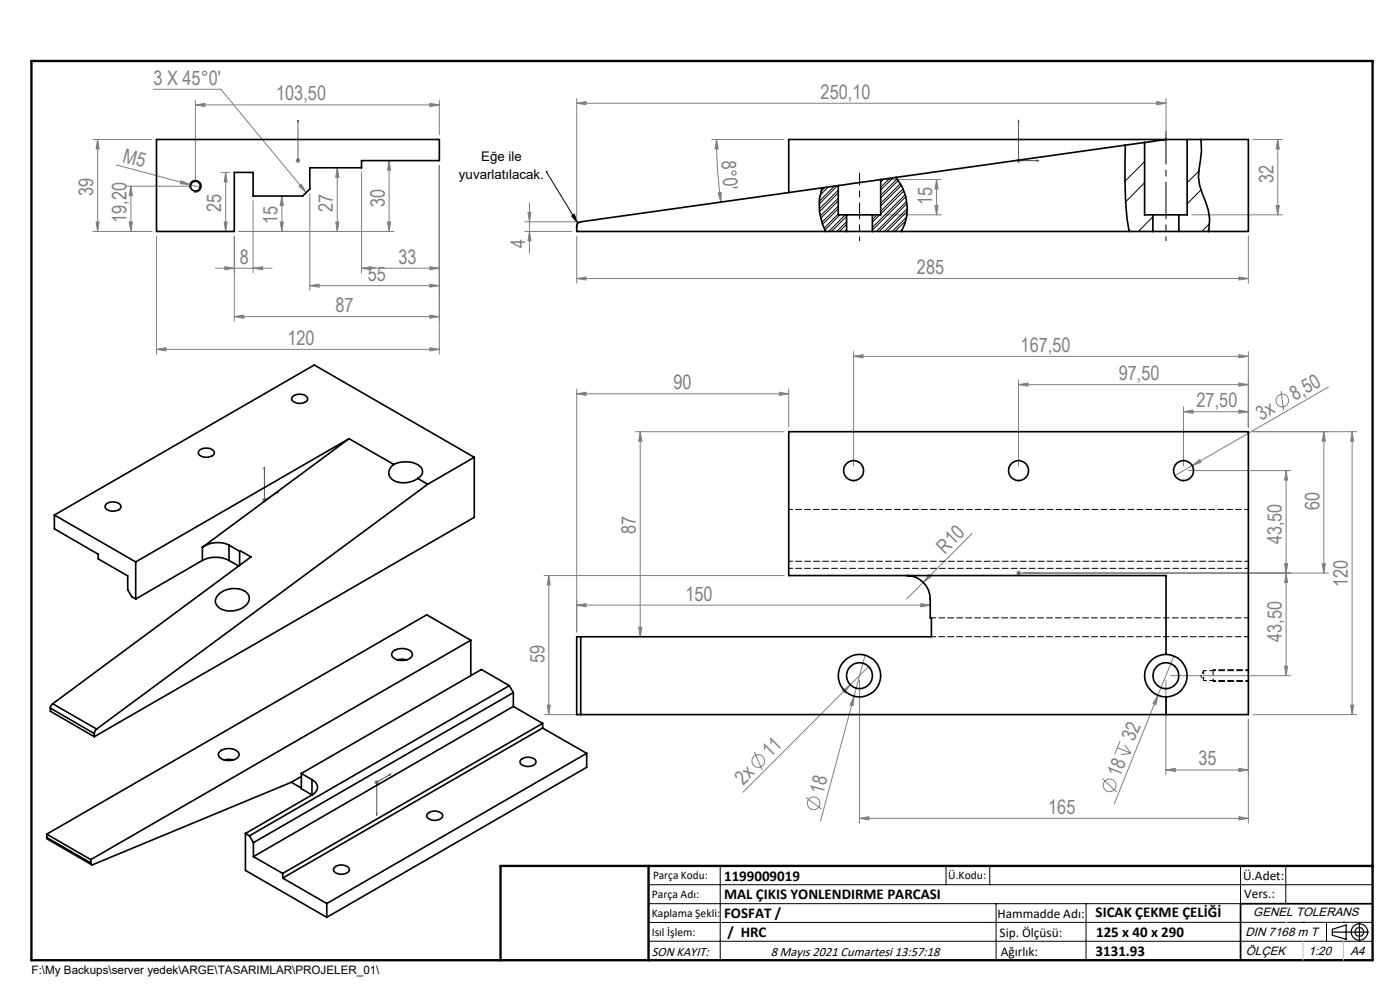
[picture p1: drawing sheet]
<svg xmlns="http://www.w3.org/2000/svg" width="297mm" height="210mm" viewBox="0 0 297 210" stroke-linecap="round" stroke-linejoin="round" font-family="sans-serif">
<g fill="none" stroke="#808080" stroke-width=".21">
<path d="M32.5 18.9h14.3l18.1 21.9M19.7 29.6h12.5M20.7 29.6l.3 2h-.6zM20.7 29.6v19.5M24.7 35l15.6 4.1M26.7 39.5h13.8M27.8 39.5l.3 2h-.7zM27.8 39.5v9.6M38.4 38.3l1.9 .8-2.1-.1zM40.3 39.1l2.4 .7M41.5 22.3l2-.4v.7zM41.5 21.3v17.2"/>
<path d="M41.5 22.3h51.7M46.8 36.6h1.9M47.9 36.6l.3 2h-.6zM47.9 36.6v12.5M62.7 34.1h1M62.9 33.7l.7 .8M63.2 33.6v1M63.4 39.5l.5-.4 1 1.7zM63.6 33.7l-.7 .8M71.5 35.6l.4 2h-.7zM71.5 35.6v13.5M76.7 36.6v21.3"/>
<path d="M82.5 34.1v15M82.6 34.1l.3 2h-.7zM91.2 21.9l2 .4-2 .3zM93.2 21.3v7.3M93.2 35.1v40M122.3 21.9l2-.4v.7zM122.3 20.9v27.2M122.3 21.9h125.1M151 29.6h15.3M152 29.6l.4 2h-.7zM152 29.6a93.9 93.9 0 0 0 .9 13.3M187.8 38.1h11.9"/>
<path d="M198.7 38.1l.3 2h-.6zM198.7 38.1v7.5M215.6 34.1h1M215.7 33.7l.7 .8M216.1 33.6v1M216.4 33.7l-.7 .8M245.4 21.5l2 .4-2 .3zM247.4 20.9v7.7M265.8 29.6h6.3M271.1 29.6v16M271.1 29.6l.3 2h-.7zM19.7 49.1h12.5"/>
<path d="M20.4 47.1h.6l-.3 2zM27.4 47.1h.7l-.3 2zM33.2 50.1v25M45.7 56.9h12M47.6 47.1h.6l-.3 2zM47.7 56.6l2 .3-2 .3zM49.7 50.1v18.1M50.7 49.1h32.8M53.7 56.9l2-.3v.6zM53.7 42.6v15.3M59.4 47.1h.7l-.3 2zM59.8 41.6l.3 2h-.7z"/>
<path d="M59.8 41.6v7.5M65.7 41.1v20.5M71.2 47.1h.7l-.4 2zM76.7 56.9l2-.3v.6zM76.7 56.9h16.5M82.2 47.1h.7l-.3 2zM91.2 56.6l2 .3-2 .3zM111.3 49.1h10M111.3 47.1h10.9M112 45h.6l-.3 2.1zM112.3 43v10.7M112.3 49.1l.3 2h-.6z"/>
<path d="M122.3 59.1l2-.3v.6zM122.3 50.1v10M122.3 59.1h142.5M152.4 40.9l.6-.1-.1 2.1zM187.8 45.6h11.9M198.4 43.6h.6l-.3 2zM252.8 45.6h19.3M262.8 58.8l2 .3-2 .3zM264.8 50.1v10M270.7 43.6h.7l-.3 2zM33.2 74.1l2-.3v.6zM33.2 74.1h60"/>
<path d="M49.7 67.2l2-.4v.7zM49.7 67.2h43.5M65.7 60.6l2-.3v.6zM65.7 60.6h27.5M91.2 66.8l2 .4-2 .3zM91.2 60.3l2 .3-2 .3zM91.2 73.8l2 .3-2 .3zM181.1 75.6l2-.4v.7zM181.1 74.6v24.2M181.1 75.6h83.7M262.8 75.2l2 .4-2 .3zM264.8 74.6v16"/>
<path d="M122.3 83.5l2-.3v.7zM122.3 82.5v51.6M122.3 83.5h45M134.8 91.6h31.5M135.8 91.6l.4 2h-.7zM135.8 91.6v43.5M165.3 83.2l2 .3-2 .4zM167.3 82.5v8.1M216.1 81.6l2-.4v.7zM216.1 80.6v18.2M216.1 81.6h48.7M251.1 87.3l2-.3v.7z"/>
<path d="M251.1 86.3v12.5M251.1 87.3h13.7M252.1 99.8h21.7M252.9 98.8l1.6-1.3 .3 .5zM252.9 98.8l-3.7 2.1M262.8 81.2l2 .4-2 .3zM262.8 87l2 .3-2 .4zM265.8 91.6h22M271.7 82.9l.6 4.1M272.8 99.8v43.5M272.8 99.8l.4 2h-.7zM280.8 91.6l.4 2h-.7z"/>
<path d="M280.8 91.6v30M281.8 82.1l-28.9 16.7M286.8 91.6v60M286.8 91.6l.4 2h-.7zM55.6 106.1h1M55.7 105.7l.7 .7M56.1 105.6v1M56.4 105.7l-.7 .7M206.2 113.2l-13.9 13.9M272.5 119.6h.7l-.4 2zM280.5 119.6h.7l-.4 2zM115.4 122.1h50.9"/>
<path d="M116.4 122.1l.3 2h-.6zM116.4 122.1v29.5M122.3 128.4l2-.4v.7zM122.3 128.4h75M135.5 133.1h.7l-.4 2zM183.5 139l-2.3 8.7M195.3 128l2 .4-2 .3zM197.1 121.9l.4 .5-1.6 1.1zM215.6 121.6h1M215.7 121.2l.7 .7M216.1 121.1v1M216.4 121.2l-.7 .7"/>
<path d="M249 139.2l-3.4 8.3M272.8 121.6l.4 2h-.7zM281.8 121.6h-64.7M115.4 151.6h6.8M116.1 149.6h.6l-.3 2zM160.1 159.5l1.6 3.8M178.8 146.5l1.6-1.2-1.2 1.6zM180.4 145.3l-22.8 22.8M181.2 147.7l-.2 2-.7-.2zM181.2 147.7l-7.1 26.5M182.4 144.3v30.3M184.3 141.4l-3.9 3.9"/>
<path d="M237.1 158.6l2.8 1.2M237.6 157.2l-1.1 2.8M238.6 158l1.3 1.8M239.9 159.8l-2.1 .3M245.6 147.5l-.4 2-.6-.3zM245.6 147.5l-9.2 23.1M247.3 144.3v20M248.3 143.3h25.5M264.8 152.6v22M265.8 151.6h22M272.5 141.3h.7l-.4 2zM286.5 149.6h.7l-.4 2z"/>
<path d="M79.4 165.9h1M79.6 165.6l.7 .7M79.9 165.4v1M80.3 165.6l-.7 .7M171 169.1l3.3 2.5M182.4 173.6l1.9-.4v.7zM182.4 173.6h82.4M233.9 165.2l3 2.8M247.3 163.3l2-.3v.6zM247.3 163.3h17.5M262.8 163l2 .3-2 .3zM262.8 173.2l2 .4-2 .3z"/>
<circle cx="272" cy="85" r="1.34"/>
<circle cx="160.9" cy="161.4" r="1.35"/>
<circle cx="172.6" cy="170.4" r="1.34"/>
<circle cx="235.4" cy="166.6" r="1.34"/>
</g>
<g fill="none" stroke="#000" stroke-width=".21">
<path d="M40.3 39.8a1.26 1.26 0 0 1 1.1-1.6 1.26 1.26 0 0 1 1.3 1.4 1.26 1.26 0 0 1-1.6 1.1M115.9 36.4h.1M115.9 36.4l6.7 11M121.3 45.8l.5-.3 .8 1.9zM137.6 187.7h153.6M137.6 191.7h153.6M137.6 199.7h153.6M152.8 183.7v20M200.7 183.7v4M210 183.7v4M211.3 191.7v12M230.4 191.7v12"/>
<path d="M263.2 183.7v20M272.8 183.7v8M276.4 195.6h.1M281.4 195.6v4.1M285 195.6h.1M291.2 195.6l-153.6 .1"/>
</g>
<path d="M257.4 142.9v-.8" fill="none" stroke="#000" stroke-width=".21" stroke-dasharray="1.3 .6" stroke-dashoffset=".4" stroke-linecap="butt"/>
<path d="M257.4 144.6v-1.3" fill="none" stroke="#000" stroke-width=".21" stroke-dasharray="1.3 .6" stroke-dashoffset=".6" stroke-linecap="butt"/>
<g fill="none" stroke="#000" stroke-width=".25">
<path d="M282.6 197.7h7.8M282.6 197.1l3-.9v3l-3-.8zM288.4 195.8v3.8M106.2 203.7h185"/>
<circle cx="288.4" cy="197.7" r="1.74"/>
<circle cx="288.4" cy="197.7" r=".93"/>
</g>
<g fill="none" stroke="#00f" stroke-width=".21">
<path d="M63.2 34v.2zM63.2 25.5v.4v-.4M63.2 34.1h.1M63.2 25.5v8.6M216.1 25.5v8.6h4.3M216.1 25.5l.1 .4h-.2zM220 34l.4 .1-.4 .1zM56.1 99.1v7l3-1.8M56.1 99.1l.1 .3h-.2zM58.8 104.4l.3-.1-.3 .3zM216 121.6h.2zM216.1 121.6h.1"/>
<path d="M216.1 121.6h4.3M220.4 121.6h-.4h.4M79.8 172.6l.2-.1-.1 .5zM82.7 164.3l.2-.1-.2 .3zM82.9 164.2l-3 1.7v7.1"/>
</g>
<path d="M257.4 144.6h7.5M264.9 142.1h-7.5" fill="none" stroke="#000" stroke-width=".21" stroke-dasharray="1.3 .6" stroke-dashoffset=".7"/>
<path d="M257.4 143.3v-.4" fill="none" stroke="#000" stroke-width=".21" stroke-dasharray="1.3 .6"/>
<path d="M182.4 51.1v-5.5M247.4 51.1v-5.5" fill="none" stroke="#000" stroke-width=".21" stroke-dasharray="15.2 1.3 1.3 1.3" stroke-dashoffset="14.4"/>
<path d="M182.4 45.6v-8.9" fill="none" stroke="#000" stroke-width=".21" stroke-dasharray="15.2 1.3 1.3 1.3" stroke-dashoffset="12.7"/>
<path d="M247.4 45.6v-17.7" fill="none" stroke="#000" stroke-width=".21" stroke-dasharray="15.2 1.3 1.3 1.3" stroke-dashoffset="8.3"/>
<path d="M291.2 191.7h-28v12" fill="none" stroke="#000" stroke-width=".35"/>
<path d="M6.7 12.9h284.5v190.8h-284.5zM137.6 183.7v20M291.2 183.7h-185v20" fill="none" stroke="#000" stroke-width=".5"/>
<path d="M276.4 199.7v4M285 199.7v4" fill="none" stroke="#c0c0c0" stroke-width=".21"/>
<path d="M272.8 195.6h.1" fill="none" stroke="#c0c0c0" stroke-width=".25"/>
<path d="M121.3 45.8l.5-.3 .8 1.9z" fill="#000"/>
<g fill="#00f">
<path d="M63.2 34v.2zM63.2 25.5v.4z"/>
<path d="M220 121.6h.4zM216 121.6h.2z"/>
<path d="M220 34l.4 .1-.4 .1zM216.1 25.5l.1 .4h-.2z"/>
<path d="M82.7 164.3v.2l.2-.3zM79.8 172.6l.1 .4 .1-.5zM58.8 104.4l.3-.1-.3 .3zM56.1 99.1l.1 .3h-.2z"/>
</g>
<g fill="#808080">
<path d="M38.4 38.3l1.9 .8-2.1-.1z"/>
<path d="M63.4 39.5l.5-.4 1 1.7z"/>
<path d="M252.9 98.8l1.6-1.3 .3 .5z"/>
<path d="M178.8 146.5l1.6-1.2-1.2 1.6z"/>
<path d="M197.1 121.9l.4 .5-1.6 1.1z"/>
<path d="M245.6 147.5l-.4 2-.6-.3z"/>
<path d="M181.2 147.7l-.2 2-.7-.2z"/>
<path d="M91.2 73.8l2 .3-2 .3zM33.2 74.1l2-.3v.6zM53.7 56.9l2-.3v.6zM47.7 56.6l2 .3-2 .3zM245.4 21.5l2 .4-2 .3zM122.3 21.9l2-.4v.7zM195.3 128l2 .4-2 .3zM122.3 128.4l2-.4v.7z"/>
<path d="M122.3 59.1l2-.3v.6zM262.8 58.8l2 .3-2 .3z"/>
<path d="M216.1 81.6l2-.4v.7zM262.8 81.2l2 .4-2 .3zM251.1 87.3l2-.3v.7zM262.8 87l2 .3-2 .4zM181.1 75.6l2-.4v.7zM262.8 75.2l2 .4-2 .3zM247.3 163.3l2-.3v.6zM262.8 163l2 .3-2 .3z"/>
<path d="M122.3 83.5l2-.3v.7zM165.3 83.2l2 .3-2 .4z"/>
<path d="M49.7 67.2l2-.4v.7zM91.2 66.8l2 .4-2 .3z"/>
<path d="M262.8 173.2l2 .4-2 .3zM182.4 173.6l1.9-.4v.7z"/>
<path d="M47.6 47.1h.6l-.3 2zM47.9 36.6l.3 2h-.6zM59.4 47.1h.7l-.3 2zM59.8 41.6l.3 2h-.7zM71.2 47.1h.7l-.4 2zM71.5 35.6l.4 2h-.7zM198.4 43.6h.6l-.3 2zM198.7 38.1l.3 2h-.6zM270.7 43.6h.7l-.3 2zM271.1 29.6l.3 2h-.7zM272.5 119.6h.7l-.4 2zM272.8 99.8l.4 2h-.7z"/>
<path d="M135.5 133.1h.7l-.4 2zM135.8 91.6l.4 2h-.7zM280.5 119.6h.7l-.4 2zM280.8 91.6l.4 2h-.7z"/>
<path d="M116.4 122.1l.3 2h-.6zM116.1 149.6h.6l-.3 2z"/>
<path d="M20.7 29.6l.3 2h-.6zM20.4 47.1h.6l-.3 2zM82.6 34.1l.3 2h-.7zM82.2 47.1h.7l-.3 2zM27.8 39.5l.3 2h-.7zM27.4 47.1h.7l-.3 2zM112 45h.6l-.3 2.1zM112.3 49.1l.3 2h-.6zM286.8 91.6l.4 2h-.7zM286.5 149.6h.7l-.4 2zM272.8 121.6l.4 2h-.7zM272.5 141.3h.7l-.4 2z"/>
<path d="M152 29.6l.4 2h-.7zM152.4 40.9l.6-.1-.1 2.1z"/>
<path d="M65.7 60.6l2-.3v.6zM91.2 60.3l2 .3-2 .3zM76.7 56.9l2-.3v.6zM91.2 56.6l2 .3-2 .3zM41.5 22.3l2-.4v.7zM91.2 21.9l2 .4-2 .3z"/>
</g>
<g fill="none" stroke="#000" stroke-width=".35">
<path d="M33.2 29.6h60v4.5h-16.5v1.5h-11v4.5l-1.5 1.5h-10.5v-5h-4v12.5h-16.5zM174.4 39.9l-51.2 7.2a.97 .97 0 0 0-.9 .9v1.1h57.3M174.4 39.9a11.7 11.7 0 0 0 .8 9.2M177.8 39.4v6.2h1.8M177.8 39.4l-3.4 .5M186.8 38.1l-9 1.3M186.8 38.1v7.5h-1.7M190.1 37.6a10.1 10.1 0 0 1 1.1 11.5M190.1 37.6l-3.3 .5M238.7 30.8v6.9l.1 5a26.2 26.2 0 0 0 .8 6.4M238.7 30.8l-48.6 6.8M242.8 30.2v15.4h1.8"/>
<path d="M242.8 30.2l-4.1 .6M247.4 29.6h4.4M247.4 29.6l-4.6 .6M247.4 29.6h-80.1v11.2M251.8 29.6h13v19.5h-14.7M251.8 29.6v16h-1.7M254.8 29.6a18.1 18.1 0 0 1-.4 6.2 11.3 11.3 0 0 0 1.3 6.9 10.1 10.1 0 0 1 .7 6.4M179.6 45.6h5.5M179.6 49.1h5.5M179.6 45.6v3.5M185.1 49.1h59.5M185.1 45.6v3.5"/>
<path d="M244.6 45.6h5.5M244.6 49.1h5.5M244.6 45.6v3.5M250.1 45.6v3.5M42.4 95.4a2.42 2.42 0 0 1 3 .3 1.04 1.04 0 0 1-1.2 1.3 1.96 1.96 0 0 1-2.1-.8v-.3zM62 84.2a2.33 2.33 0 0 1 3.2 .1 1.04 1.04 0 0 1-1.2 1.2 2.03 2.03 0 0 1-2.1-.7zM74 93.1l9.5 5.4M74 93.1l-31.1 23M74 93.1l-45.2 26.1M83.5 98.5a1.94 1.94 0 0 0-1 2 1.94 1.94 0 0 0 1.5 1.7 5.2 5.2 0 0 0 4.6-.7M83.5 98.5a5.2 5.2 0 0 1 5.9 .7 1.49 1.49 0 0 1-.8 2.3M100.6 97l-9.9 5.7"/>
<path d="M100.6 97v12.7l-80.6 46.6M100.6 97l-33.9-19.6-55.2 31.8M11.5 109.2l17.3 10M11.5 109.2v3l9.3 5.4v1l6.3 3.6v2.9l.8 1.5 .9 .5M22.6 106.8a2.36 2.36 0 0 1 3 .4 .81 .81 0 0 1-.8 1.1l-.4 .1a1.96 1.96 0 0 1-2.1-.8v-.3zM28.8 119.2v7.9M42.9 118.9a6.3 6.3 0 0 1 5.7 0M42.9 116.1v2.8M42.9 118.9l-14.1 8.2M48.6 115.6a5.7 5.7 0 0 0-5.7 .5M48.6 115.6l2.2 1.3M48.6 115.6v3.3"/>
<path d="M48.6 118.9l2.1 1.2M50.8 116.9l.2-.1 2.2 1.3-42 31.2M50.8 116.9v3M88.6 101.5l2.1 1.2M90.7 102.7l-70.2 51.9M46.4 126.1a4.6 4.6 0 0 1 6.2-.1 2.07 2.07 0 0 1-1.2 3 4.4 4.4 0 0 1-5.4-.5 1.66 1.66 0 0 1 .4-2.4zM83.4 138.2a3.2 3.2 0 0 1 3.9 .1 1.07 1.07 0 0 1-.9 1.6 2.79 2.79 0 0 1-3.3-.8v-.4zM84.3 140l.9-.2 1.1 .2M99.9 135.8l-9.4-5.4-80.6 46.5M99.9 135.8l-80.6 46.5M99.9 135.8v7.5M123.2 135.1h-.9v16.5h.9"/>
<path d="M123.2 135.1v16.5M192.3 122.1a5 5 0 0 1 5 5v4h.3v4h-74.4M247.4 138.8a4.5 4.5 0 0 1 4.4 4.5 4.5 4.5 0 0 1-4.4 4.5M247.4 138.8a4.5 4.5 0 0 0-4.6 4.5 4.5 4.5 0 0 0 4.6 4.5M247.4 138.8v-16.7h-80.1v-30.5h97.5v60h-141.6M10.7 150.2l9.3 5.4M10.7 150.2v.7l9.3 5.4M11.2 149.3l-.4 .4-.1 .5M11.2 149.3l9.3 5.3M20 155.6v.7M20.5 154.6l-.4 .5-.1 .5M46.6 159.4a2.9 2.9 0 0 1 4.1 .4 1.42 1.42 0 0 1-1.5 1.5h-.6a1.98 1.98 0 0 1-2.3-1.3z"/>
<path d="M108.1 145.4l-55.2 31.9M108.1 145.4l.8 1.5M108.1 145.4l-6-3.4-38.2 22.1M108.9 149.9l-55.1 31.8M108.9 149.9l6.2 3.5M108.9 146.9l-55.1 31.8M108.9 146.9v3M115.1 154.4l-55.1 31.9M115.1 154.4l9.4 5.4M115.1 153.4l-55.1 31.9M115.1 153.4v1M124.5 159.8l-55.2 31.9"/>
<path d="M124.5 159.8v3l-55.2 31.8M247.4 147.8v3.8M9.9 177.7l.2 .3 9.3 5.4M9.9 176.9l9.4 5.4M9.9 177.7l9.4 5.3M9.9 176.9v.8M47.6 161.2l.8-.1 1.1 .1M52.1 176.8v7.8l17.2 10M52.1 176.8l.8 .5M52.9 177.3l.9 1.4M53.8 178.7v3M61.8 165.9l-42.1 17.5a.32 .32 0 0 1-.3 0 .32 .32 0 0 1-.1-.4"/>
<path d="M61.8 165.9l2.1 1.3M63.9 164.7l-2.1 1.2M63.9 164.1l2.3 1.3M63.9 164.1v3.2l2.3 1.3M66.2 165.4a1.7 1.7 0 0 1 1.2 1.6 1.7 1.7 0 0 1-1.2 1.6M66.2 168.6l-14.1 8.2M66.2 165.4v3.2M90.7 172.6a2.2 2.2 0 0 1 3.2 .3 1.31 1.31 0 0 1-1.5 1.1h-.5a1.2 1.2 0 0 1-1.3-1.2zM110.5 161.1a2.2 2.2 0 0 1 3.2 .4 1.26 1.26 0 0 1-1.5 1.1l-.9-.1a.83 .83 0 0 1-.8-.4 .83 .83 0 0 1 0-1zM19.3 182.3v.7M53.8 181.7l6.2 3.6M60 185.3v1"/>
<path d="M60 186.3l9.3 5.4M69.3 191.7v2.9M70.9 184a2.17 2.17 0 0 1 3.2 .3 1.25 1.25 0 0 1-1.5 1.1h-.5a1.2 1.2 0 0 1-1.3-1.2z"/>
<circle cx="41.5" cy="39.5" r="1.06"/>
<circle cx="181.1" cy="99.8" r="2.12"/>
<circle cx="216.1" cy="99.8" r="2.12"/>
<circle cx="251.1" cy="99.8" r="2.12"/>
<circle cx="182.3" cy="143.3" r="2.75"/>
<circle cx="182.3" cy="143.3" r="4.5"/>
<circle cx="247.3" cy="143.3" r="2.75"/>
</g>
<g fill="none" stroke="#000" stroke-width=".21">
<path d="M175 39.7l-.9 1M175.7 39.6l-1.7 1.8M177 39.5l-3.2 3.2M177.7 39.4l-4 3.9M187.5 38l-.7 .7M188.8 37.8l-2 1.9M189.4 37.7l-2.6 2.6M190.3 38l-3.5 3.4M190.6 38.3l-3.8 3.7M191 38.9l-4.2 4.2M191.2 39.3l-4.4 4.4M242.8 34.3l-4.1 4.1"/>
<path d="M242.8 38.8l-4 4M252 29.6l-.2 .2M254.4 36.3l-2.6 2.5M177.8 40.3l-4 4.1M177.8 42l-3.8 3.9M177.8 43.7l-3.5 3.5M177.8 45.4l-3 3M177.8 40.9l-4 4M177.8 42.6l-3.7 3.7M177.8 44.3l-3.3 3.3M178.2 45.6l-3.2 3.2M179.3 45.6l-3.5 3.5"/>
<path d="M179.6 48.7l-.4 .4M179.6 45.9l-3.2 3.2M179.6 47l-2.1 2.1M179.6 47.6l-1.5 1.5M186.1 45.6l-1 1M186.6 45.6l-1.5 1.5M191.5 48.6l-.5 .5M191.6 40l-4.8 4.8M191.8 40.5l-5 4.9M192.1 41.3l-7 7M192.2 41.7l-7.1 7.1M192.2 46.8l-2.3 2.3"/>
<path d="M192.3 46.1l-3 3M192.4 42.7l-6.5 6.4M192.4 43.2l-5.9 5.9M192.5 44.2l-4.9 4.9M192.5 44.8l-4.3 4.3M244.6 46l-3.1 3.1M254.8 40.3l-3 2.9M256.6 47.4l-1.6 1.7"/>
</g>
<path d="M264.9 108.1h-97.5M264.9 119.1h-97.5M167.4 120.6h97.5M255.4 142.3v2.1" fill="none" stroke="#000" stroke-width=".21" stroke-dasharray="1.3 .6" stroke-dashoffset=".5"/>
<path d="M197.6 131.1h67.3M197.6 135.1h67.3" fill="none" stroke="#000" stroke-width=".21" stroke-dasharray="1.3 .6" stroke-dashoffset=".3"/>
<path d="M254.7 143.3l.7 1.1M255.4 144.4h9.5M255.4 142.3l-.7 1M264.9 142.3h-9.5" fill="none" stroke="#000" stroke-width=".21" stroke-dasharray="1.3 .6" stroke-dashoffset=".6"/>
<g font-size="4.2" fill="#808080">
<text x="32.6" y="18">3 X 45°0'</text>
<text x="58.6" y="21.3">103,50</text>
<text x="174.1" y="20.9">250,10</text>
<text x="25.9" y="34.3" transform="rotate(15 25.9 34.3)">M5</text>
<text x="153" y="34.1" transform="rotate(85 153 34.1)">8°0'</text>
<text x="19.8" y="41.6" transform="rotate(-90 19.8 41.6)">39</text>
<text x="270.1" y="38.8" transform="rotate(-90 270.1 38.8)">32</text>
<text x="26.8" y="47.3" transform="rotate(-90 26.8 47.3)">19,20</text>
<text x="46.9" y="44.9" transform="rotate(-90 46.9 44.9)">25</text>
<text x="58.9" y="47.5" transform="rotate(-90 58.9 47.5)">15</text>
<text x="70.6" y="44.9" transform="rotate(-90 70.6 44.9)">27</text>
<text x="81.6" y="43.9" transform="rotate(-90 81.6 43.9)">30</text>
<text x="197.8" y="43.4" transform="rotate(-90 197.8 43.4)">15</text>
<text x="111.4" y="52.7" transform="rotate(-90 111.4 52.7)">4</text>
<text x="50.9" y="55.9">8</text>
<text x="78" y="59.6">55</text>
<text x="84.5" y="55.9">33</text>
<text x="194.5" y="58.1">285</text>
<text x="71.1" y="66.2">87</text>
<text x="61" y="73.1">120</text>
<text x="216.5" y="74.6">167,50</text>
<text x="142.8" y="82.6">90</text>
<text x="237.3" y="80.6">97,50</text>
<text x="253.8" y="86.4">27,50</text>
<text x="267.6" y="89.2" transform="rotate(-30 267.6 89.2)">3x</text>
<text x="274.7" y="85.1" transform="rotate(-30 274.7 85.1)">8,50</text>
<text x="134.9" y="113.4" transform="rotate(-90 134.9 113.4)">87</text>
<text x="279.9" y="108.1" transform="rotate(-90 279.9 108.1)">60</text>
<text x="200.4" y="117.7" transform="rotate(-45 200.4 117.7)">R10</text>
<text x="271.9" y="115.5" transform="rotate(-90 271.9 115.5)">43,50</text>
<text x="285.9" y="124.6" transform="rotate(-90 285.9 124.6)">120</text>
<text x="145.4" y="127.4">150</text>
<text x="271.9" y="136.1" transform="rotate(-90 271.9 136.1)">43,50</text>
<text x="115.5" y="140.6" transform="rotate(-90 115.5 140.6)">59</text>
<text x="163.5" y="160.9" transform="rotate(-45 163.5 160.9)">11</text>
<text x="240.6" y="157.5" transform="rotate(-68 240.6 157.5)">32</text>
<text x="157.7" y="166.7" transform="rotate(-45 157.7 166.7)">2x</text>
<text x="237.6" y="165.1" transform="rotate(-68 237.6 165.1)">18</text>
<text x="254.3" y="162.3">35</text>
<text x="174.6" y="168.6" transform="rotate(-75 174.6 168.6)">18</text>
<text x="222.4" y="172.6">165</text>
</g>
<g font-size="3.2">
<text x="153.6" y="190.8">MAL ÇIKIS YONLENDIRME PARCASI</text>
<text x="153.6" y="186.8">1199009019</text>
<text x="153.6" y="194.8">FOSFAT /</text>
<text x="232.4" y="194.5">SICAK ÇEKME ÇELİĞİ</text>
<text x="154.3" y="198.8">/ HRC</text>
<text x="232.4" y="202.8">3131.93</text>
<text x="232.5" y="198.8">125 x 40 x 290</text>
</g>
<g font-size="2.8">
<text x="102.1" y="34.1">Eğe ile</text>
<text x="97.4" y="37.9">yuvarlatılacak.</text>
<text x="263.7" y="186.7">Ü.Adet:</text>
<text x="263.9" y="190.5">Vers.:</text>
<text x="211.6" y="194.8">Hammadde Adı:</text>
<text x="138.3" y="202.8">SON KAYIT:</text>
<text x="163.5" y="202.8">8 Mayıs 2021 Cumartesi 13:57:18</text>
<text x="212.1" y="198.7">Sip. Ölçüsü:</text>
<text x="212.3" y="202.7">Ağırlık:</text>
</g>
<g font-size="2.6">
<text x="265.9" y="194.4">GENEL TOLERANS</text>
<text x="264.2" y="198.5">DIN 7168 m T</text>
<text x="264.3" y="202.6">ÖLÇEK</text>
<text x="277.6" y="202.6">1:20</text>
<text x="286.5" y="202.6">A4</text>
</g>
<g font-size="2.5">
<text x="138.3" y="190.5">Parça Adı:</text>
<text x="138.5" y="186.5">Parça Kodu:</text>
<text x="201.2" y="186.5">Ü.Kodu:</text>
<text x="138.3" y="194.5">Kaplama Şekli:</text>
<text x="138.3" y="198.6">Isıl İşlem:</text>
<text x="6.7" y="206.7">F:\My Backups\server yedek\ARGE\TASARIMLAR\PROJELER_01\</text>
</g>
</svg>
